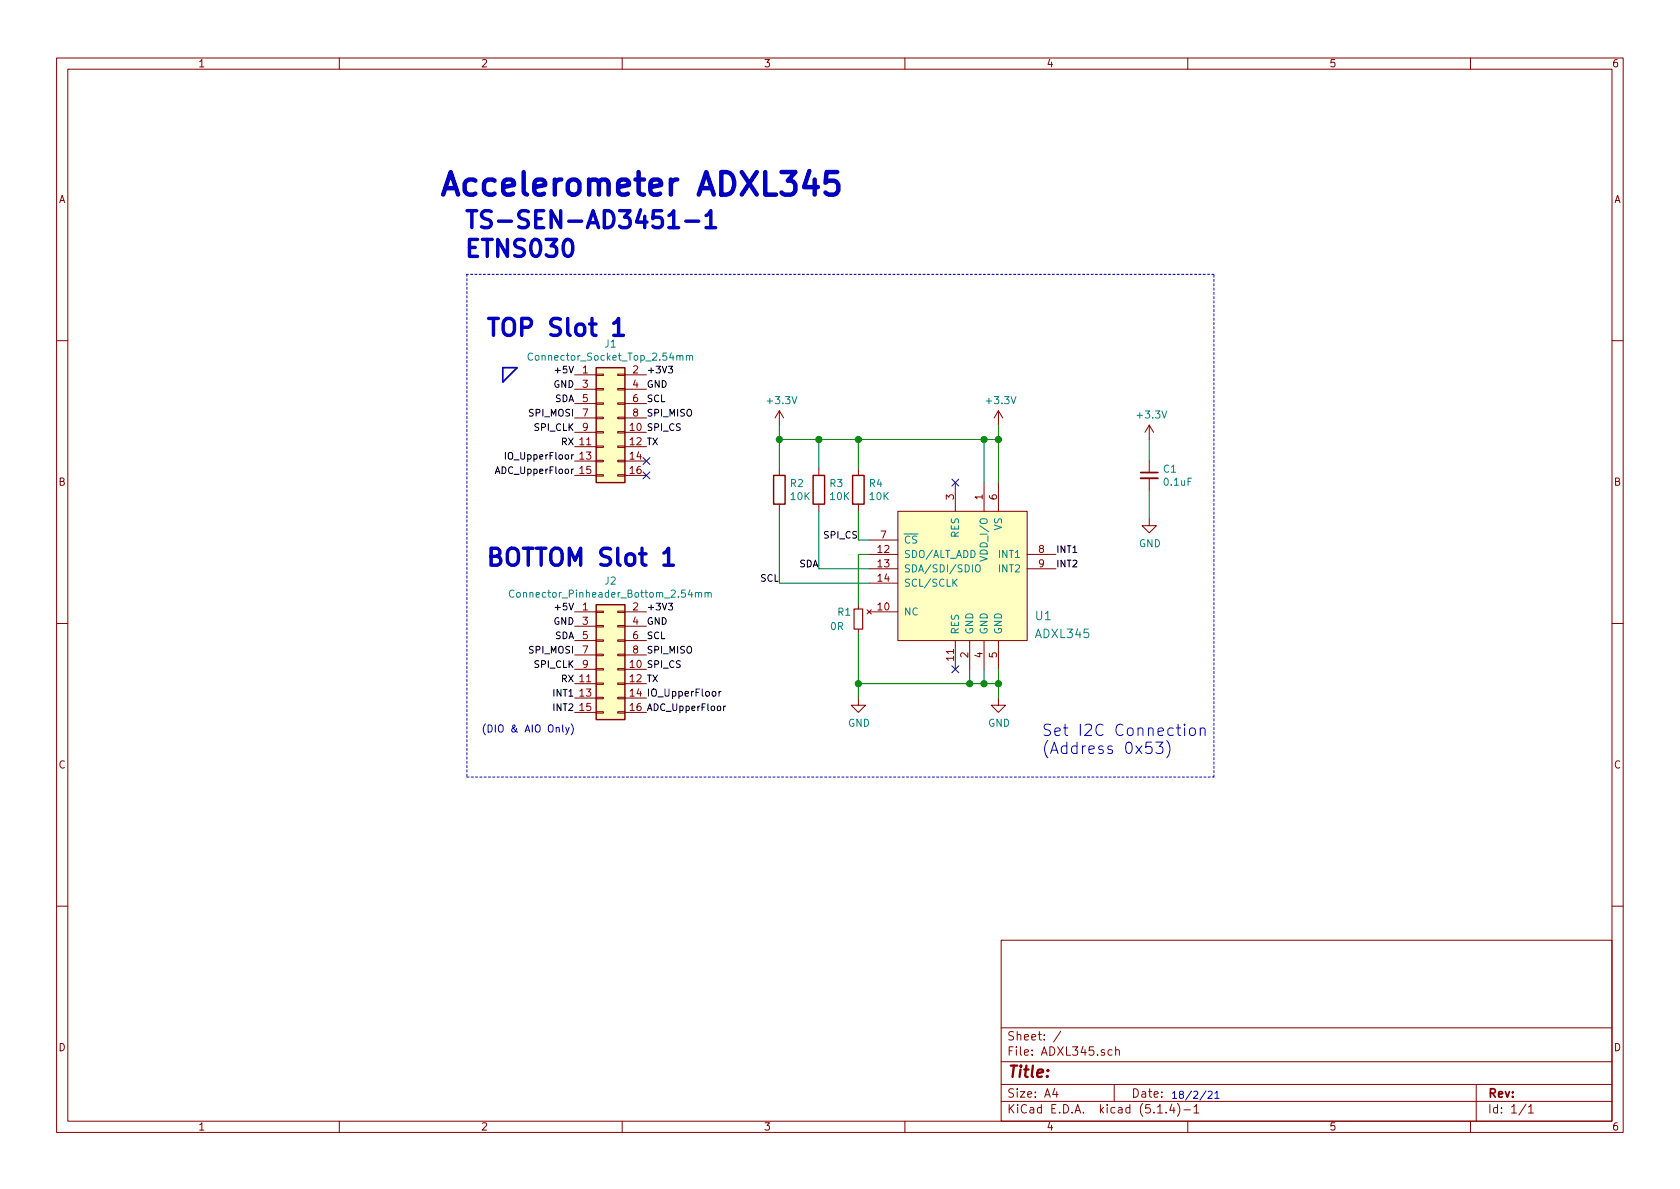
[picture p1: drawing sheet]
<svg xmlns="http://www.w3.org/2000/svg" width="297mm" height="210mm" viewBox="0 0 297 210" stroke-linecap="round" stroke-linejoin="round" font-family="sans-serif">
<g fill="none" stroke="#840000" stroke-width=".18">
<path d="M10 10.3h277v189.9h-277zM12 12.2h273v186.1h-273zM60 10.3v1.9M110 10.3v1.9M160 10.3v1.9M210 10.3v1.9M260 10.3v1.9M10 60.2h2M101.6 66.3h3.8M101.6 76.4h3.8M101.6 79h3.8M101.6 68.8h3.8"/>
<path d="M101.6 71.4h3.8M101.6 73.9h3.8M105.4 78.9h1.3v.2h-1.3zM105.4 76.3h1.3v.3h-1.3zM105.4 71.2h1.3v.3h-1.3zM105.4 68.7h1.3v.3h-1.3zM105.4 66.2h1.3v.2h-1.3zM105.4 73.8h1.3v.2h-1.3zM109.2 78.9h1.3v.2h-1.3zM109.2 76.3h1.3v.3h-1.3zM109.2 71.2h1.3v.3h-1.3zM109.2 68.7h1.3v.3h-1.3z"/>
<path d="M109.2 66.2h1.3v.2h-1.3zM109.2 73.8h1.3v.2h-1.3zM110.5 66.3h3.8M110.5 76.4h3.8M110.5 79h3.8M110.5 68.8h3.8M110.5 71.4h3.8M110.5 73.9h3.8M137.8 72.6v2.6M137.8 72.6l-.8 1.3M137.8 72.6l.8 1.3M176.5 72.6v2.6"/>
<path d="M176.5 72.6l-.7 1.3M176.5 72.6l.8 1.3M203.2 75.2v2.5M203.2 75.2l-.8 1.2M203.2 75.2l.8 1.2M285 60.2h2M101.6 81.5h3.8M101.6 84.1h3.8M105.4 81.4h1.3v.3h-1.3zM105.4 83.9h1.3v.3h-1.3zM109.2 81.4h1.3v.3h-1.3zM109.2 83.9h1.3v.3h-1.3z"/>
<path d="M110.5 81.5h3.8M110.5 84.1h3.8M137.8 82.8v1.3M137.8 89.1v1.3M144.8 82.8v1.3M144.8 89.1v1.3M151.8 82.8v1.3M151.8 89.1v1.3M153.7 98h5M153.7 95.5h5M158.7 90.4h22.9v22.9h-22.9zM168.9 85.3v5.1"/>
<path d="M174 85.3v5.1M176.5 85.3v5.1M181.6 98h5.1M203.2 91.7v1.3h1.3l-1.3 1.2-1.3-1.2h1.3M203.2 81.5v2.1M203.2 84.6v2M10 110.3h2M101.6 108.2h3.8M101.6 118.4h3.8M101.6 110.7h3.8M101.6 113.3h3.8M101.6 115.8h3.8"/>
<path d="M105.4 118.2h1.3v.3h-1.3zM105.4 113.2h1.3v.2h-1.3zM105.4 110.6h1.3v.3h-1.3zM105.4 108.1h1.3v.2h-1.3zM105.4 115.7h1.3v.2h-1.3zM109.2 118.2h1.3v.3h-1.3zM109.2 113.2h1.3v.2h-1.3zM109.2 110.6h1.3v.3h-1.3zM109.2 108.1h1.3v.2h-1.3zM109.2 115.7h1.3v.2h-1.3zM110.5 108.2h3.8M110.5 118.4h3.8"/>
<path d="M110.5 110.7h3.8M110.5 113.3h3.8M110.5 115.8h3.8M151.8 106.9v.8M151.8 111.2v.8M153.3 107.8l.8 .8M153.7 108.2h5M153.7 100.6h5M153.7 103.1h5M154.1 107.8l-.8 .8M168.9 113.3v5.1M171.4 113.3v5.1"/>
<path d="M174 113.3v5.1M176.5 113.3v5.1M181.6 100.6h5.1M285 110.3h2M101.6 120.9h3.8M101.6 123.4h3.8M101.6 126h3.8M105.4 120.8h1.3v.2h-1.3zM105.4 123.3h1.3v.3h-1.3zM105.4 125.9h1.3v.2h-1.3zM109.2 120.8h1.3v.2h-1.3zM109.2 123.3h1.3v.3h-1.3z"/>
<path d="M109.2 125.9h1.3v.2h-1.3zM110.5 120.9h3.8M110.5 123.4h3.8M110.5 126h3.8M151.8 123.4v1.3h1.2l-1.2 1.3-1.3-1.3h1.3M176.5 123.4v1.3h1.3l-1.3 1.3-1.2-1.3h1.2M10 160.2h2M177 166.3h108v32h-108zM285 160.2h2M60 198.3v1.9M110 198.3v1.9M160 198.3v1.9"/>
<path d="M177 194.8h108M177 191.8h108M177 187.8h108M177 181.8h108M186.5 192.5l-.4 1h1M186.8 193v1M187.6 182.3l-1.3 2M196.6 185.7l-.4-.1-.3 .3 .1 .6 .2 .1 .4-.1M197 191.8v3M197.3 185.7a.37 .37 0 0 1 .6 .1v.8M197.3 185.1v1.5M204.7 196.8h.8"/>
<path d="M206.2 196.7v.1M207.2 195.2l-.4 1.1h.9M207.5 195.8v1M208.2 195.1a1.71 1.71 0 0 1 0 2.3M209.3 196.3h1.2M210 198.3v1.9M211.1 195.8l.4-.5v1.5M211.1 196.8h.9M260 198.3v1.9M261 191.8v6.5M269.8 195.2l-1.2 2M270.3 195.8l.4-.5v1.5"/>
<path d="M270.3 196.8h.8"/>
</g>
<path d="M201.7 84.6h3" fill="none" stroke="#840000" stroke-width=".33"/>
<path d="M201.7 83.6h3" fill="none" stroke="#840000" stroke-width=".3"/>
<path d="M105.4 65h5.1v20.3h-5.1zM136.8 84.1h2v5h-2zM143.8 84.1h2v5h-2zM150.7 84.1h2.1v5h-2.1zM105.4 106.9h5.1v20.3h-5.1z" fill="none" stroke="#840000" stroke-width=".25"/>
<g fill="#ffffc2" stroke="#ffffc2" stroke-width=".18">
<path d="M158.7 90.4h22.9v22.9h-22.9z"/>
<path d="M105.4 65h5.1v20.3h-5.1z"/>
<path d="M105.4 106.9h5.1v20.3h-5.1z"/>
</g>
<g fill="none" stroke="#008484" stroke-width=".18">
<path d="M94.2 62.6a.51 .51 0 0 0-.7 0 .51 .51 0 0 0-.1 .6 .46 .46 0 0 0 .2 .5 .46 .46 0 0 0 .6-.1M120.2 63l.2-.1h.3l.1 .8M121.4 63l.1-.1h.3l.1 .8M121.4 62.9v.8M121.9 63l.2-.1h.3l.1 .8M173.3 98.4l1.2 .4-1.2 .4M90.9 104.5a.6 .6 0 0 0-.9 .4 .6 .6 0 0 0 .6 .7l.3-.1M123 104.9l.1-.1h.3l.1 .8M123.5 104.9l.2-.1h.3l.1 .8M124.7 104.9l.1-.1h.3l.1 .8M124.7 104.8v.8M125.2 104.9l.2-.1h.3l.1 .8"/>
<path d="M168.7 103l.5 .7M169.2 102.4l-.7 .7M172.5 100l.3-.1a.44 .44 0 0 1 .5 .4v.7l-.3 .1h-.4a1 1 0 0 1-.1-1.1z"/>
</g>
<path d="M151 107.7h1.5v3.5h-1.5z" fill="none" stroke="#840000" stroke-width=".2"/>
<path d="M82.5 48.5v88.9M214.6 48.5h-132.1M82.5 137.4h132.1M214.6 137.4v-88.9" fill="none" stroke="#0000c2" stroke-width=".18" stroke-dasharray=".4 .4"/>
<path d="M88.9 65h2.5l-2.5 2.6z" fill="none" stroke="#000084" stroke-width=".3"/>
<g fill="none" stroke="#008400" stroke-width=".18">
<path d="M137.8 75.2v7.6M137.8 77.7h38.7M144.8 77.7v5.1M151.8 77.7v5.1M174 77.7v7.6M176.5 75.2v10.1M203.2 77.7v3.8M137.8 90.4v12.7h15.9M144.8 90.4v10.2h8.9M151.8 90.4v5.1h1.9M153.7 98h-1.9v8.9M203.2 86.6v5.1"/>
<path d="M151.8 112v11.4M171.4 118.4v2.5M174 118.4v2.5M176.5 118.4v5M151.8 120.9h24.7"/>
</g>
<path d="M118.2 64.8h.7l-.4 .4 .3 .1 .1 .2-.1 .4-.1 .1-.5-.1M89.4 80v1.2M118.2 106.7h.7l-.4 .4 .3 .1 .1 .2-.1 .4-.1 .1-.5-.1M127.1 122.3v.8M127.5 122.3l-.4 .2M127.9 124.9v.7M128.3 124.9l-.4 .2" fill="none" stroke="#000" stroke-width=".18"/>
<g fill="none" stroke="#0000c2" stroke-width=".18">
<path d="M99.5 128.2v1.1l.2 .2M100 128.6l.3 .9M100.6 128.6l-.4 1.2-.2 .1M101 128a1.4 1.4 0 0 1 0 1.9M204.4 131.2h1.2l-.6 .8a.53 .53 0 0 1 .6 .4v.5l-.2 .2-.7 .1-.3-.2M206.3 130.9a2.37 2.37 0 0 1 0 3.1M209.4 128.1l-.1 .1h.1v-.1v.1M209.4 128.7v1.4M210.5 128.8a.54 .54 0 0 1 .9 .3v.6a.54 .54 0 0 1-.6 .4 .54 .54 0 0 1-.5-.4v-.6zM212.2 128.9a.49 .49 0 0 1 .9 .1v1.1M212.2 128.7v1.4M213.2 192.9l-1 1.6"/>
<path d="M213.6 193.1l.5-.1 .2 .3v.2l-.8 .7h.8M214.8 193.3l.4-.3v1.2M214.8 194.2h.7"/>
</g>
<path d="M118.3 38.1l.5-.4 .3-.4v3M121.3 39.1h2.2M124.8 38.1l.6-.4 .3-.4v3M108.5 57.2l.3-.2 .6-.7v3M108.5 59.3h1.7M118.3 40.3h1.7M124.8 40.3h1.7M117.4 97.8l.5-.4 .3-.5v3M117.4 99.9h1.7" fill="none" stroke="#0000c2" stroke-width=".61"/>
<path d="M143.1 30.2l-.9 2.9h2.4M144 31.7v2.7M148 30.4h-1.8l-.3 1.9 .6-.4h1l.4 .2 .3 .6v.9l-.2 .4-.5 .4h-1l-.6-.4" fill="none" stroke="#0000c2" stroke-width=".79"/>
<g fill="#008400" stroke="#008400" stroke-width=".25">
<circle cx="137.8" cy="77.7" r=".51"/>
<circle cx="144.8" cy="77.7" r=".51"/>
<circle cx="151.8" cy="77.7" r=".51"/>
<circle cx="174" cy="120.9" r=".51"/>
<circle cx="176.5" cy="77.7" r=".51"/>
<circle cx="176.5" cy="120.9" r=".51"/>
<circle cx="174" cy="77.7" r=".51"/>
<circle cx="151.8" cy="120.9" r=".51"/>
<circle cx="171.5" cy="120.9" r=".51"/>
</g>
<path d="M113.7 80.9l1.2 1.2M113.7 83.5l1.2 1.2M114.9 80.9l-1.2 1.2M114.9 83.5l-1.2 1.2M168.3 84.7l1.2 1.2M169.5 84.7l-1.2 1.2M168.3 117.7l1.2 1.3M169.5 117.7l-1.2 1.3" fill="none" stroke="#000084" stroke-width=".18"/>
<text font-size="5.6" fill="#0000c2" x="77.5" y="34.6">Accelerometer ADXL345</text>
<g font-size="4.2" fill="#0000c2">
<text x="81.9" y="40.4">TS-SEN-AD3451-1</text>
<text x="81.9" y="45.5">ETNS030</text>
<text x="85.7" y="59.5">TOP Slot 1</text>
<text x="85.7" y="100.1">BOTTOM Slot 1</text>
</g>
<g font-size="2.8" fill="#0000c2">
<text x="184.1" y="130.2">Set I2C Connection</text>
<text x="184.1" y="133.3">(Address 0x53)</text>
</g>
<text font-size="2.8" fill="#840000" x="178" y="190.5">Title:</text>
<g font-size="2.1" fill="#008484">
<text x="183.1" y="109.7">U1</text>
<text x="183.2" y="112.8">ADXL345</text>
</g>
<g font-size="2.1" fill="#840000">
<text x="178" y="184">Sheet: /</text>
<text x="178" y="186.7">File: ADXL345.sch</text>
<text x="178" y="196.9">KiCad E.D.A. kicad (5.1.4)-1</text>
<text x="178" y="194.1">Size: A4</text>
<text x="200" y="194.1">Date:</text>
<text x="263" y="194.1">Rev:</text>
<text x="263" y="196.9">Id: 1/1</text>
</g>
<g font-size="1.8" fill="#840000">
<text x="35" y="11.9">1</text>
<text x="85" y="11.9">2</text>
<text x="135" y="11.9">3</text>
<text x="185" y="11.9">4</text>
<text x="235" y="11.9">5</text>
<text x="285" y="11.9">6</text>
<text x="10.4" y="35.9">A</text>
<text x="285.4" y="35.9">A</text>
<text x="103" y="66">1</text>
<text x="103" y="68.6">3</text>
<text x="103" y="71.1">5</text>
<text x="111.9" y="66">2</text>
<text x="111.9" y="68.6">4</text>
<text x="111.9" y="71.1">6</text>
<text x="103" y="73.7">7</text>
<text x="103" y="76.2">9</text>
<text x="111.9" y="73.7">8</text>
<text x="102.5" y="81.3">13</text>
<text x="102.5" y="83.8">15</text>
<text x="111.4" y="81.3">14</text>
<text x="111.4" y="83.8">16</text>
<text x="10.4" y="85.9">B</text>
<text x="168.7" y="88.4" transform="rotate(-90 168.7 88.4)">3</text>
<text x="173.7" y="88.4" transform="rotate(-90 173.7 88.4)">1</text>
<text x="176.3" y="88.4" transform="rotate(-90 176.3 88.4)">6</text>
<text x="285.4" y="85.9">B</text>
<text x="155.7" y="95.2">7</text>
<text x="155.2" y="97.8">12</text>
<text x="155.2" y="100.3">13</text>
<text x="183.7" y="97.8">8</text>
<text x="183.7" y="100.3">9</text>
<text x="103" y="107.9">1</text>
<text x="111.9" y="107.9">2</text>
<text x="155.2" y="107.9">10</text>
<text x="155.2" y="102.9">14</text>
<text x="103" y="110.5">3</text>
<text x="103" y="113">5</text>
<text x="111.9" y="110.5">4</text>
<text x="111.9" y="113">6</text>
<text x="103" y="115.6">7</text>
<text x="103" y="118.1">9</text>
<text x="111.9" y="115.6">8</text>
<text x="168.7" y="116.8" transform="rotate(-90 168.7 116.8)">11</text>
<text x="171.2" y="116.3" transform="rotate(-90 171.2 116.3)">2</text>
<text x="173.7" y="116.3" transform="rotate(-90 173.7 116.3)">4</text>
<text x="176.3" y="116.3" transform="rotate(-90 176.3 116.3)">5</text>
<text x="102.5" y="123.2">13</text>
<text x="102.5" y="125.7">15</text>
<text x="10.4" y="135.9">C</text>
<text x="285.4" y="135.9">C</text>
<text x="10.4" y="185.9">D</text>
<text x="285.4" y="185.9">D</text>
<text x="35" y="199.9">1</text>
<text x="85" y="199.9">2</text>
<text x="135" y="199.9">3</text>
<text x="185" y="199.9">4</text>
<text x="235" y="199.9">5</text>
<text x="285" y="199.9">6</text>
</g>
<g font-size="1.8" fill="#008484">
<text x="94.2" y="63.8">Connector_Socket_Top_2.54mm</text>
<text x="107" y="61.5">J1</text>
<text x="135.8" y="71.5">+3.3V</text>
<text x="174.6" y="71.5">+3.3V</text>
<text x="201.2" y="74">+3.3V</text>
<text x="205.7" y="83.6">C1</text>
<text x="139.8" y="86.1">R2</text>
<text x="139.9" y="88.4">10K</text>
<text x="146.8" y="86.1">R3</text>
<text x="146.8" y="88.4">10K</text>
<text x="153.7" y="86.1">R4</text>
<text x="153.8" y="88.4">10K</text>
<text x="205.9" y="85.9">0.1uF</text>
<text x="169.5" y="95.1" transform="rotate(-90 169.5 95.1)">RES</text>
<text x="177.2" y="93.8" transform="rotate(-90 177.2 93.8)">VS</text>
<text x="159.8" y="98.7">SDO/ALT_ADD</text>
<text x="159.8" y="101.2">SDA/SDI/SDIO</text>
<text x="159.8" y="96.1">CS</text>
<text x="174.6" y="98.5" transform="rotate(-90 174.6 98.5)">VDD_I/O</text>
<text x="176.8" y="98.7">INT1</text>
<text x="176.8" y="101.2">INT2</text>
<text x="201.4" y="96.8">GND</text>
<text x="91.4" y="105.7">Connector_Pinheader_Bottom_2.54mm</text>
<text x="107" y="103.4">J2</text>
<text x="159.8" y="103.8">SCL/SCLK</text>
<text x="146.9" y="111.4">0R</text>
<text x="148.2" y="108.9">R1</text>
<text x="159.8" y="108.8">NC</text>
<text x="169.5" y="112.3" transform="rotate(-90 169.5 112.3)">RES</text>
<text x="172.1" y="112.3" transform="rotate(-90 172.1 112.3)">GND</text>
<text x="174.6" y="112.3" transform="rotate(-90 174.6 112.3)">GND</text>
<text x="177.2" y="112.3" transform="rotate(-90 177.2 112.3)">GND</text>
<text x="149.9" y="128.5">GND</text>
<text x="174.7" y="128.5">GND</text>
</g>
<g font-size="1.8">
<text x="111.4" y="76.2">10 SPI_CS</text>
<text x="111.4" y="78.7">12 TX</text>
<text x="111.4" y="118.1">10 SPI_CS</text>
<text x="111.4" y="120.6">12 TX</text>
<text x="111.4" y="123.2">14 IO_UpperFloor</text>
<text x="111.4" y="125.7">16 ADC_UpperFloor</text>
</g>
<g font-size="1.8" fill="#0000c2">
<text x="85.1" y="129.5">(DIO &amp; AIO Only)</text>
<text x="207" y="194.3">18/2/21</text>
</g>
<g font-size="1.7">
<text x="97.9" y="68.6">GND</text>
<text x="98.1" y="71.1">SDA</text>
<text x="98.6" y="66">+5V</text>
<text x="114.3" y="71.1">SCL</text>
<text x="114.3" y="66">+3V3</text>
<text x="114.3" y="68.6">GND</text>
<text x="93.8" y="73.7">SPI_MOSI</text>
<text x="94.6" y="76.2">SPI_CLK</text>
<text x="114.3" y="73.7">SPI_MISO</text>
<text x="88.1" y="83.8">ADC_UpperFloor</text>
<text x="90" y="81.3">IO_UpperFloor</text>
<text x="99.3" y="78.7">RX 11</text>
<text x="145.8" y="95.2">SPI_CS</text>
<text x="141.3" y="100.3">SDA</text>
<text x="186.7" y="100.3">INT2</text>
<text x="186.7" y="97.8">INT1</text>
<text x="98.6" y="107.9">+5V</text>
<text x="114.3" y="107.9">+3V3</text>
<text x="134.5" y="102.9">SCL</text>
<text x="97.9" y="110.5">GND</text>
<text x="98.1" y="113">SDA</text>
<text x="114.3" y="113">SCL</text>
<text x="114.3" y="110.5">GND</text>
<text x="93.8" y="115.6">SPI_MOSI</text>
<text x="94.6" y="118.1">SPI_CLK</text>
<text x="114.3" y="115.6">SPI_MISO</text>
<text x="98" y="123.2">INT1</text>
<text x="98" y="125.7">INT2</text>
<text x="99.3" y="120.6">RX 11</text>
</g>
</svg>
